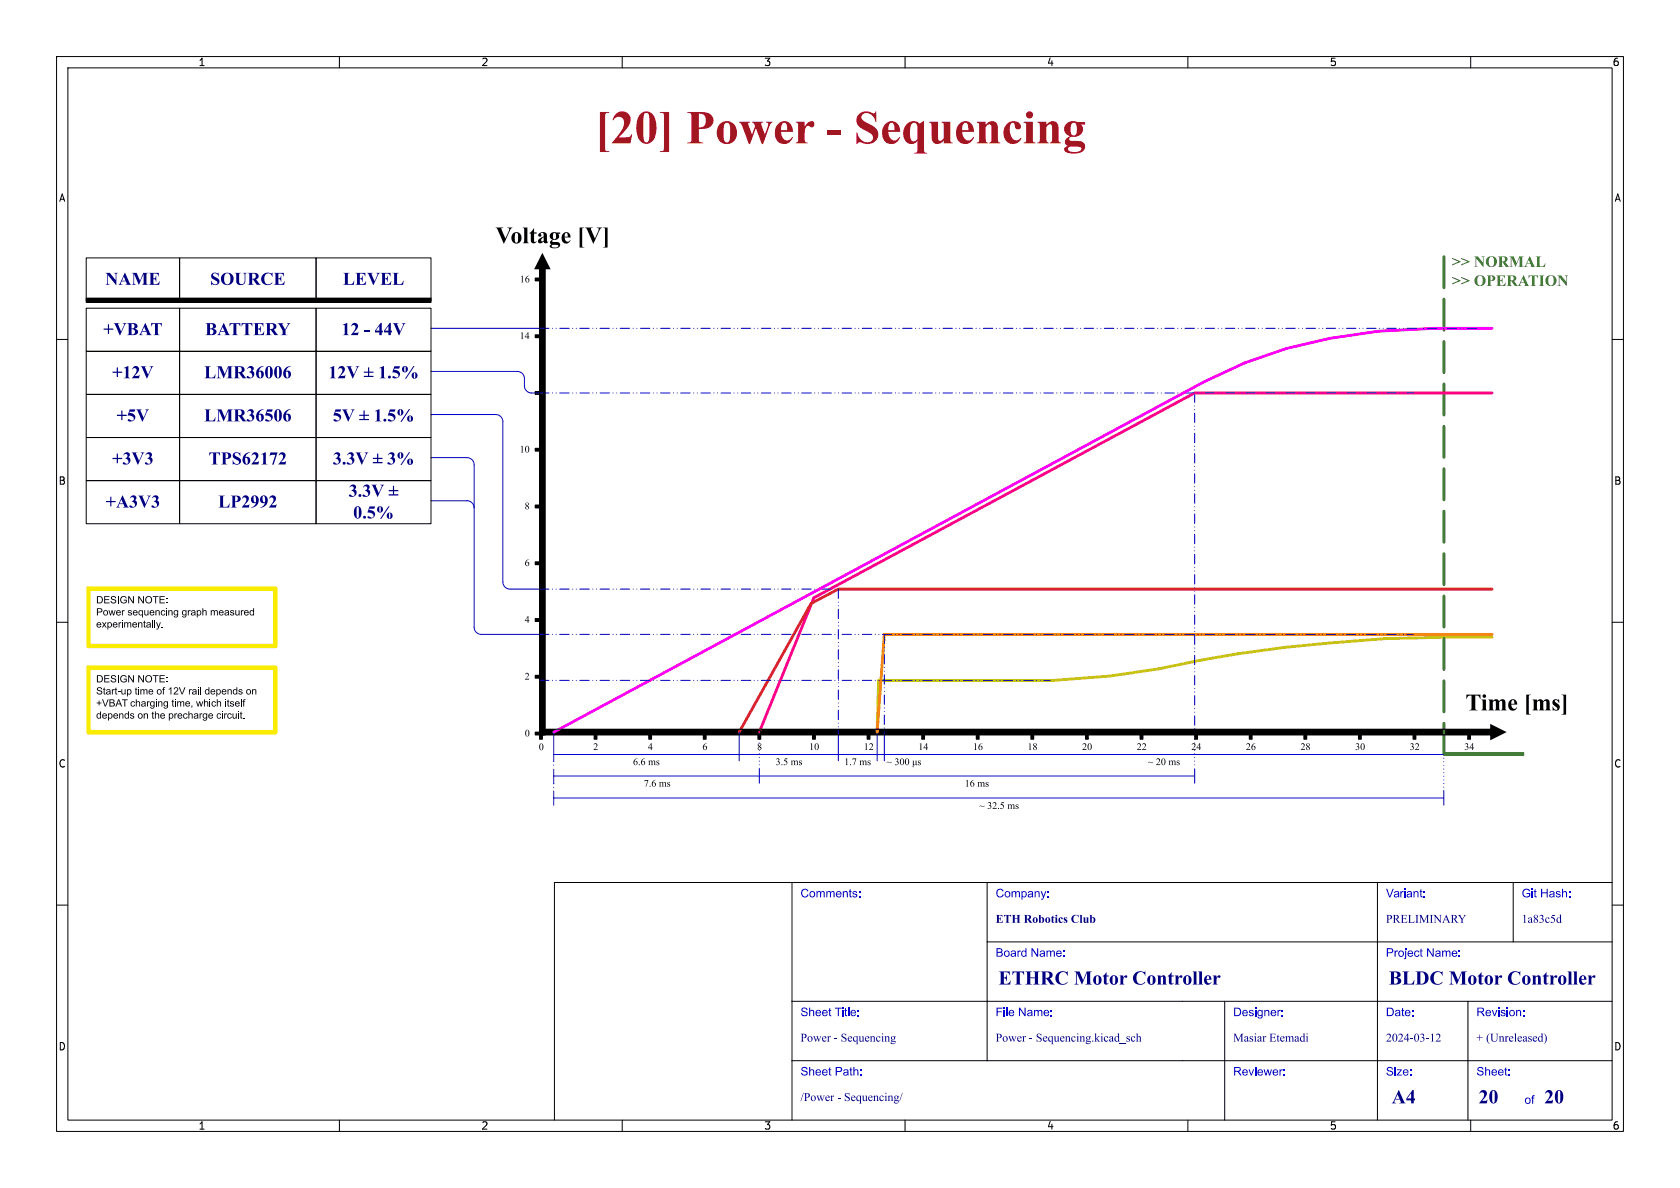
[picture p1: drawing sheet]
<svg xmlns="http://www.w3.org/2000/svg" width="297mm" height="210mm" viewBox="0 0 297 210" stroke-linecap="round" stroke-linejoin="round" font-family="sans-serif">
<g fill="none" stroke="#000" stroke-width=".18">
<path d="M10 10h277v190h-277zM12 12h273v186h-273zM60 10v2M110 10v2M160 10v2M210 10v2M260 10v2M10 60h2M285 60h2M10 110h2M285 110h2M140 156v42"/>
<path d="M174.5 156v31.5M243.5 156v42M267.5 156v10.5M285 156h-187v42M10 160h2M140 177h145M174.5 166.5h110.5M216.5 177v21M259.5 177v21M285 160h2M60 198v2M110 198v2"/>
<path d="M140 187.5h145M160 198v2M210 198v2M260 198v2"/>
</g>
<path d="M94.6 59.2h1.5v.5h-1.5zM94.6 129.4h1.5v.5h-1.5zM105 129.2h.5v1.5h-.5zM182.2 129.2h.6v1.5h-.6z" fill="#000"/>
<path d="M255.3 133h14.1v.5h-14.1z" fill="#357b26"/>
<g fill="#000">
<path d="M15.2 52.7h61v.8h-61zM95.4 47.4h1v82.5h-1zM94.6 69.2h1.5v.5h-1.5zM94.6 79.2h1.5v.6h-1.5zM94.6 99.3h1.5v.5h-1.5zM94.6 89.3h1.5v.5h-1.5zM94.6 109.3h1.5v.6h-1.5zM94.6 119.4h1.5v.5h-1.5zM95.4 128.9h168.4v1h-168.4zM95.4 129.2h.5v1.5h-.5zM114.7 129.2h.5v1.5h-.5zM124.3 129.2h.5v1.5h-.5z"/>
<path d="M134 129.2h.5v1.5h-.5zM143.6 129.2h.5v1.5h-.5zM153.3 129.2h.5v1.5h-.5zM162.9 129.2h.5v1.5h-.5zM172.6 129.2h.5v1.5h-.5zM191.9 129.2h.5v1.5h-.5zM201.5 129.2h.6v1.5h-.6zM211.2 129.2h.5v1.5h-.5zM220.9 129.2h.5v1.5h-.5zM230.5 129.2h.5v1.5h-.5zM240.2 129.2h.5v1.5h-.5zM249.8 129.2h.5v1.5h-.5z"/>
<path d="M259.5 129.2h.5v1.5h-.5z"/>
</g>
<path d="M263.8 112.6a266.6 266.6 0 0 0-51.6 4.1l-7.3 1.5-8.7 1.3-9.9 .8h-31l-.2 9.1" fill="none" stroke="#c5c314" stroke-width=".5"/>
<path d="M263.8 69.5h-52.6l-67.3 36.2-9.7 23.7" fill="none" stroke="#ff0085" stroke-width=".5"/>
<path d="M97.9 138.5v1.3M97.9 134.6v1.3M134.2 130v5.9M211.2 129.4v6.1M255.2 139.8v-6.5" fill="none" stroke="#0000c2" stroke-width=".18" stroke-dasharray="0 .6"/>
<g fill="none" stroke="#0000c2" stroke-width=".18">
<path d="M76.2 58h19.2M76.2 65.7h15.2M76.2 73.3h11.4M88.9 74.5v28.4M92.7 66.9v1.3M94 69.5h1.4M76.2 80.9h6.3M76.2 88.5h6.3M83.8 82.2v28.7M85.1 112.1h10.8M90.2 104.1h5M97.9 129.4v5.2"/>
<path d="M97.9 136v2.5M97.9 139.8v2.5M97.9 137.2h113.3M97.9 133.4h32.8M130.7 129.4v5.1M130.7 133.4h124.6M134.2 135.9v2.6M148.2 129.4v5.1M155.1 129.5v5M156.3 129.5v5M211.2 135.9v2.6M255.2 139.8v2.5"/>
<path d="M97.9 141.1h157.3"/>
</g>
<path d="M263.8 58h-10.2l-9.9 .5a81.3 81.3 0 0 0-30.7 8.9l-115.1 62" fill="none" stroke="#f0f" stroke-width=".5"/>
<path d="M263.8 112.1h-107.5l-1.2 17.3" fill="none" stroke="#fc8600" stroke-width=".5"/>
<path d="M95.4 58h165.8M95.4 69.5h154.5M211.2 69.5v59.9M95.4 104.1h154.4M95.4 112.1h154.4M148.2 104.1v25.3M156.3 112.1v17.4M95.4 120.3h90.3" fill="none" stroke="#0000c2" stroke-width=".18" stroke-dasharray="1.7 .6 0 .6 0 .6"/>
<path d="M255.3 133.4v-88.1" fill="none" stroke="#357b26" stroke-width=".5" stroke-dasharray="5.5 2"/>
<path d="M263.8 104.1h-115.6l-4.8 2.6-12.7 22.7" fill="none" stroke="#da242c" stroke-width=".5"/>
<path d="M55.9 77.3h20.3v7.7h-20.3z" fill="none" stroke="#000" stroke-width=".18"/>
<g fill="#00007f">
<path d="M59.1 80.2a.5 .5 0 0 1 .8-.2 .5 .5 0 0 1 0 .8 .74 .74 0 0 1 .1 1.1 .74 .74 0 0 1-1.1 0l.2-.2a.49 .49 0 0 0 .7 .2 .65 .65 0 0 0-.5-.9 .37 .37 0 0 0 .4-.3 .37 .37 0 0 0-.2-.4 .37 .37 0 0 0-.5 .2z"/>
<path d="M61.5 80.2a.5 .5 0 0 1 .8-.2 .5 .5 0 0 1 0 .8 .74 .74 0 0 1 .1 1.1 .74 .74 0 0 1-1.1 0l.2-.2a.49 .49 0 0 0 .7 .2 .65 .65 0 0 0-.5-.9 .37 .37 0 0 0 .4-.3 .37 .37 0 0 0-.2-.4 .37 .37 0 0 0-.5 .2z"/>
<path d="M62.9 80h1l-.3 .2 .6 1.3 .5-1.3-.3-.2h.7l-.3 .3-.8 1.8-.9-1.9z"/>
<path d="M65.9 80.9h.8v-.7h.2v.7h.7v.2h-.7v.6h.7v.2h-1.7v-.2h.8v-.6h-.8z"/>
<circle cx="60.8" cy="81.9" r=".26"/>
</g>
<path d="M31.7 69.7h24.2v7.6h-24.2zM55.9 85h20.3v7.6h-20.3z" fill="none" stroke="#000" stroke-width=".18"/>
<g fill="#00007f">
<path d="M61.9 85.9a.5 .5 0 0 1 .8-.2 .5 .5 0 0 1 0 .8 .74 .74 0 0 1 .1 1.1 .74 .74 0 0 1-1.1 0l.2-.2a.49 .49 0 0 0 .7 .2 .65 .65 0 0 0-.5-.9 .37 .37 0 0 0 .4-.3 .37 .37 0 0 0-.2-.4 .37 .37 0 0 0-.5 .2z"/>
<path d="M64.3 85.9a.5 .5 0 0 1 .8-.2 .5 .5 0 0 1 0 .8 .74 .74 0 0 1 .1 1.1 .74 .74 0 0 1-1.1 0l.2-.2a.49 .49 0 0 0 .7 .2 .65 .65 0 0 0-.5-.9 .37 .37 0 0 0 .4-.3 .37 .37 0 0 0-.2-.4 .37 .37 0 0 0-.5 .2z"/>
<path d="M65.7 85.7h1l-.3 .2 .6 1.3 .5-1.3-.3-.2h.7l-.3 .3-.8 1.8-.9-1.9z"/>
<path d="M68.7 86.6h.8v-.7h.2v.7h.7v.2h-.7v.6h.7v.2h-1.7v-.2h.8v-.6h-.8z"/>
<circle cx="63.6" cy="87.6" r=".26"/>
</g>
<path d="M15.2 45.6h16.5v7.6h-16.5zM55.9 54.5h20.3v7.6h-20.3zM55.9 62.1h20.3v7.6h-20.3zM31.7 85h24.2v7.6h-24.2z" fill="none" stroke="#000" stroke-width=".18"/>
<g fill="#00007f">
<path d="M58.2 65.1l.9-.4v1.7a.33 .33 0 0 0 .3 .5h-1.1l.3-.2v-1.4v-.2z"/>
<path d="M60 64.8a.62 .62 0 0 1 .9 .1 .62 .62 0 0 1-.2 .9l-.5 .7 .7-.1 .2-.1-.1 .6h-1.3l.4-.5a.86 .86 0 0 0 .3-1.3h-.3l-.3 .2z"/>
<path d="M61.3 64.7h1l-.3 .3 .6 1.2 .5-1.2-.3-.3h.7l-.3 .3-.8 1.9-.9-1.9z"/>
<path d="M64.3 65.7h.8v-.8h.2v.8h.7v.2h-.7v.5h.7v.2h-1.7v-.2h.8v-.5h-.8z"/>
</g>
<path d="M15.2 54.5h16.5v7.6h-16.5zM31.7 54.5h24.2v7.6h-24.2zM31.7 45.6h24.2v7.6h-24.2zM55.9 45.6h20.3v7.6h-20.3zM15.2 62.1h16.5v7.6h-16.5zM15.2 69.7h16.5v7.6h-16.5zM15.2 77.3h16.5v7.7h-16.5zM31.7 62.1h24.2v7.6h-24.2zM31.7 77.3h24.2v7.7h-24.2zM55.9 69.7h20.3v7.6h-20.3zM15.2 85h16.5v7.6h-16.5z" fill="none" stroke="#000" stroke-width=".18"/>
<path d="M15.6 104h33.1v10.2h-33.1zM15.6 118h33.1v11.4h-33.1z" fill="none" stroke="#faec00" stroke-width=".8"/>
<g fill="#000">
<path d="M17.1 105.4h.5a.64 .64 0 0 1 .6 .6 .64 .64 0 0 1-.6 .7h-.5v-.2h.5a.49 .49 0 0 0 .4-.5 .49 .49 0 0 0-.4-.5h-.3v1h-.2zM17.1 119.4h.5a.64 .64 0 0 1 .6 .6 .64 .64 0 0 1-.6 .6h-.5v-.1h.5a.49 .49 0 0 0 .4-.5 .49 .49 0 0 0-.4-.5h-.3v1h-.2zM17.1 107.5h.5a.39 .39 0 0 1 .5 .4 .39 .39 0 0 1-.5 .4h-.3v.5h-.2v-.7h.7l.1-.2-.1-.2h-.5v.4h-.2zM18.4 105.4h.9v.1h-.7v.4h.7v.2h-.7v.4h.8v.2h-1zM19.7 105.5l.6-.1 .2 .3-.1 .1a.28 .28 0 0 0-.4-.4 .27 .27 0 0 0-.2 .4l.3 .1a.43 .43 0 0 1 .4 .6 .43 .43 0 0 1-.7 .1l-.2-.3 .1-.1a.33 .33 0 0 0 .3 .3 .33 .33 0 0 0 .4-.3l-.7-.3zM20.8 105.4h.2v1.3h-.2zM21.4 105.5l.7-.1 .2 .2 .1 .1-.2 .1a.49 .49 0 0 0-.6-.1 .49 .49 0 0 0-.1 .7 .49 .49 0 0 0 .7 0l.1-.2h-.4v-.2h.5v.5a.69 .69 0 0 1-1 0 .69 .69 0 0 1 0-1zM22.7 105.4h.1l.7 1v-1h.2v1.3h-.2l-.7-1v1h-.1zM24.4 105.4h.2l.7 1v-1h.1v1.3h-.1l-.7-1v1h-.2zM25.4 109.8l.2-.1v.3h.2v.1h-.2v.6l.2 .2a.23 .23 0 0 1-.3 0 .23 .23 0 0 1-.1-.2v-.6h-.1zM25.8 105.5a.63 .63 0 0 1 1 .1 .63 .63 0 0 1-.3 1 .63 .63 0 0 1-.8-.6h.1a.47 .47 0 0 0 .7 .5 .47 .47 0 0 0 .1-.8l-.5-.2-.2 .2-.1 .3h-.1zM25.8 119.5a.63 .63 0 0 1 1 .1 .63 .63 0 0 1-.3 .9 .63 .63 0 0 1-.8-.5h.1a.47 .47 0 0 0 .7 .4 .47 .47 0 0 0 .1-.7l-.5-.2-.2 .2-.1 .3h-.1z"/>
<path d="M26.9 109.7h.1v1.2h-.1zM27.3 109.7h.1v1.2h-.1zM27 105.4h1v.1h-.4v1.2h-.2v-1.2h-.4zM28.2 105.4h.9v.1h-.7v.4h.7v.2h-.7v.4h.7v.2h-.9zM29.4 107.5h.1v.2h-.1zM29.4 105.7h.2v.2h-.2zM29.4 106.5h.2v.2h-.2zM29.4 119.7h.2v.2h-.2zM35.8 107.5h.1v.5l.3-.1 .3 .1v.8h-.1v-.7l-.2-.1-.2 .1-.1 .7h-.1zM44.2 108l.3-.1 .3 .1v-.5h.1v1.3h-.1v-.1l-.2 .1h-.3l-.2-.4 .2-.1a.29 .29 0 0 0 .4 .4 .29 .29 0 0 0 .1-.5l-.3-.2-.2 .3h-.2zM17.2 121.6l.6-.1 .2 .3-.1 .1a.27 .27 0 0 0-.3-.4 .27 .27 0 0 0-.2 .4l.2 .1a.43 .43 0 0 1 .5 .6 .43 .43 0 0 1-.8 .1l-.2-.3 .1-.1a.33 .33 0 0 0 .4 .3 .33 .33 0 0 0 .3-.3l-.7-.3zM17.2 126.2l.2-.1 .3 .1v-.4h.2v1.2h-.2v-.1l-.2 .1h-.2l-.2-.3 .1-.1a.29 .29 0 0 0 .4 .3 .29 .29 0 0 0 .1-.5l-.3-.2-.2 .4h-.1z"/>
<path d="M18.4 119.4h.9v.1h-.7v.4h.7v.1h-.7v.5h.8v.1h-1zM18 123.6h.2l.4 1.2 .4-1.2h.2l-.5 1.3h-.2zM18.3 121.6l.2-.1v.3h.1v.2h-.1v.5l.2 .3a.23 .23 0 0 1-.3-.1 .23 .23 0 0 1-.1-.2v-.5h-.1zM19.7 119.5l.6-.1 .2 .2-.1 .1a.27 .27 0 0 0-.4-.3 .27 .27 0 0 0-.2 .4l.3 .1a.43 .43 0 0 1 .4 .6 .43 .43 0 0 1-.7 .1l-.2-.3 .1-.1a.33 .33 0 0 0 .3 .3 .33 .33 0 0 0 .4-.3l-.7-.3zM19.4 123.6l.8 .1v.3l-.1 .2 .2 .3a.38 .38 0 0 1-.5 .4h-.4v-.2l.7-.1-.1-.3h-.5v.4h-.1v-.5h.4a.2 .2 0 0 0 .3-.2 .2 .2 0 0 0-.2-.2h-.4v.4h-.1zM20.4 121.6l.2-.1v.3h.1v.2h-.1v.5l.1 .3a.23 .23 0 0 1-.2-.1 .23 .23 0 0 1-.1-.2v-.5h-.1zM20.8 119.4h.2v1.2h-.2zM20.9 123.6h.2l.5 1.3h-.2l-.1-.4h-.6l-.1 .4h-.2l.2-.5h.6l-.2-.6-.2 .6h-.2zM21.4 119.5l.7-.1 .2 .2 .1 .1-.2 .1a.49 .49 0 0 0-.6-.1 .49 .49 0 0 0-.1 .7 .49 .49 0 0 0 .7 0l.1-.3h-.4v-.1h.5v.5a.69 .69 0 0 1-1 0 .69 .69 0 0 1 0-1zM21.6 123.6h1v.2h-.4v1.1h-.2v-1.1h-.4zM22.7 119.4h.1l.7 1v-1h.2v1.2h-.2l-.7-1v1h-.1zM22.1 126.2l.3-.1 .2 .1v-.4h.2v1.2h-.1v-.1l-.2 .1h-.3l-.2-.3 .2-.1a.29 .29 0 0 0 .3 .3 .29 .29 0 0 0 .1-.5l-.2-.2-.2 .4h-.2z"/>
<path d="M24 123.6h.2v.5l.2-.1 .3 .1 .1 .8h-.2v-.7l-.2-.1-.2 .1v.7h-.2zM24 121.6l.1-.1v.3h.2v.2h-.2v.5l.2 .3a.23 .23 0 0 1-.3-.1 .23 .23 0 0 1 0-.2v-.5h-.2zM24.4 121.5h.2v.2h-.2zM24.4 119.4h.2l.7 1v-1h.1v1.2h-.1l-.7-1v1h-.2zM26.9 125.9l.2-.1v.3h.1v.1h-.1v.6l.2 .2a.23 .23 0 0 1-.3 0 .23 .23 0 0 1-.1-.2v-.6h-.1zM27.4 125.8h.1v.4l.3-.1 .3 .1v.8h-.1v-.6l-.2-.2-.2 .2-.1 .6h-.1zM27 119.4h1v.1h-.4v1.1h-.2v-1.1h-.4zM28.2 119.4h.9v.1h-.7v.4h.7v.1h-.7v.5h.7v.1h-.9zM28.9 121.5h.3l-.2 .2 .1 .3h-.1v.8h-.2v-.8h-.1zM29.4 120.5h.2v.1h-.2zM29.8 121.8l.5-.3v1.3h-.2v-1l-.3 .2zM30.5 123.7h.1v.3h.2v.1h-.2v.5l.2 .3a.23 .23 0 0 1-.3 0 .23 .23 0 0 1 0-.3v-.5h-.2z"/>
<path d="M30.8 121.6a.41 .41 0 0 1 .6 0 .41 .41 0 0 1-.1 .6l-.4 .4h.6v.2h-.8l.4-.6a.27 .27 0 0 0 .3-.3 .27 .27 0 0 0-.2-.3 .27 .27 0 0 0-.3 .3h-.2zM31.6 121.5h.2l.4 1.1 .4-1.1h.2l-.5 1.3h-.2zM33.3 125.8h.2v.4l.2-.1 .3 .1 .1 .8h-.2v-.6l-.2-.2-.2 .2v.6h-.2zM35 121.5h.1v.2h-.1zM35.4 121.5h.1v1.3h-.1zM36.1 123.6h.1v.5l.3-.1 .3 .1v.8h-.1l-.1-.7-.1-.1-.3 .1v.7h-.1zM36.3 121.9l.3-.1 .3 .1v-.4h.1v1.3h-.1v-.2l-.2 .2-.3-.1-.2-.3 .2-.1a.29 .29 0 0 0 .4 .3 .29 .29 0 0 0 .1-.5l-.3-.1-.2 .3h-.2zM38.3 123.6h.2v.5l.3-.1 .2 .1 .1 .8h-.2v-.7l-.2-.1-.2 .1v.7h-.2zM40.2 123.7h.2v.3h.1v.1h-.1v.5l.2 .3a.23 .23 0 0 1-.3 0 .23 .23 0 0 1-.1-.3v-.5h-.1zM41.3 121.9l.2-.1 .3 .1v-.4h.2v1.3h-.2v-.2l-.2 .2-.3-.1-.1-.3 .1-.1a.29 .29 0 0 0 .4 .3 .29 .29 0 0 0 .1-.5l-.3-.1-.2 .3h-.1zM42.6 123.6h.1v1.3h-.1zM42.5 125.9l.2-.1v.3h.1v.1h-.1v.6l.2 .2a.23 .23 0 0 1-.3 0 .23 .23 0 0 1-.1-.2v-.6h-.1z"/>
<path d="M43.1 123.7l.3-.1-.2 .2 .1 .3h-.1v.8h-.2v-.8h-.1z"/>
</g>
<g fill="#00007f">
<path d="M59.3 72.4h1l-.1 .4h-.9l-.1 .2a.8 .8 0 0 1 1.1 .9 .8 .8 0 0 1-1.3 .4 .2 .2 0 0 1 .1-.2 .2 .2 0 0 1 .2 .1 .41 .41 0 0 0 .7-.1 .41 .41 0 0 0-.4-.6l-.7-.1z"/>
<path d="M60.5 72.4h1l-.3 .2 .6 1.2 .5-1.2-.3-.2h.7l-.3 .2-.8 1.9-.9-1.9z"/>
<path d="M63.5 73.3h.8v-.7h.2v.7h.7v.2h-.7v.6h.7v.2h-1.7v-.2h.8v-.6h-.8z"/>
</g>
<path d="M156.8 134.7l.7 .1 .2-.1-.2 .2-.6-.2-.2 .2zM158.3 134.1h.5v.2l-.1 .3a.37 .37 0 0 1 .1 .5 .37 .37 0 0 1-.6 0 .29 .29 0 0 0 .5 0 .29 .29 0 0 0-.3-.4v-.1a.24 .24 0 0 0 .3-.1 .24 .24 0 0 0-.1-.3 .24 .24 0 0 0-.4 .1zM159.2 134.2l.1-.1a.6 .6 0 0 1 .6 .5 .6 .6 0 0 1-.3 .6h-.3l-.1-.1-.1-.4h.2a.3 .3 0 0 0-.1 .3 .3 .3 0 0 0 .4 .2l.1-.7-.2-.4a.36 .36 0 0 0-.2 .6h-.2zM160.1 134.2l.1-.1a.6 .6 0 0 1 .6 .5 .6 .6 0 0 1-.3 .6h-.3l-.1-.1-.1-.4h.1a.3 .3 0 0 0 0 .3 .3 .3 0 0 0 .3 .2l.2-.7-.2-.4a.36 .36 0 0 0-.3 .6h-.1zM161.4 134.4h.1l.1 .7h.3v-.7h.1v.8l.2-.1-.1 .2-.2-.2-.2 .2-.2-.1-.1 .4zM162.3 134.5l.5-.1v.3l-.2-.2-.2 .1 .1 .1a.29 .29 0 0 1 .3 .4 .29 .29 0 0 1-.5 .1v-.2l.2 .2 .2-.1-.4-.3z" fill="#000"/>
<g fill="none" stroke="#000" stroke-width=".18">
<path d="M15.2 52.7h61v.8h-61zM94.6 59.2h1.5v.5h-1.5zM95.4 47.4h1v82.5h-1zM94.6 69.2h1.5v.5h-1.5zM94.6 79.2h1.5v.6h-1.5zM94.6 99.3h1.5v.5h-1.5zM94.6 89.3h1.5v.5h-1.5zM94.6 109.3h1.5v.6h-1.5zM94.6 119.4h1.5v.5h-1.5zM94.6 129.4h1.5v.5h-1.5zM95.4 128.9h168.4v1h-168.4zM95.4 129.2h.5v1.5h-.5z"/>
<path d="M105 129.2h.5v1.5h-.5zM114.7 129.2h.5v1.5h-.5zM124.3 129.2h.5v1.5h-.5zM134 129.2h.5v1.5h-.5zM143.6 129.2h.5v1.5h-.5zM153.3 129.2h.5v1.5h-.5zM162.9 129.2h.5v1.5h-.5zM172.6 129.2h.5v1.5h-.5zM182.2 129.2h.6v1.5h-.6zM191.9 129.2h.5v1.5h-.5zM201.5 129.2h.6v1.5h-.6zM211.2 129.2h.5v1.5h-.5z"/>
<path d="M220.9 129.2h.5v1.5h-.5zM230.5 129.2h.5v1.5h-.5zM240.2 129.2h.5v1.5h-.5zM249.8 129.2h.5v1.5h-.5zM259.5 129.2h.5v1.5h-.5z"/>
</g>
<path d="M255.3 133h14.1v.5h-14.1z" fill="none" stroke="#357b26" stroke-width=".18"/>
<path d="M87.6 73.3a1.27 1.27 0 0 1 1.3 1.2M91.4 65.7a1.27 1.27 0 0 1 1.3 1.2M92.7 68.2a1.27 1.27 0 0 0 1.3 1.3M82.5 80.9a1.27 1.27 0 0 1 1.3 1.3M82.5 88.5a1.26 1.26 0 0 1 1.3 1.3M83.8 110.9a1.26 1.26 0 0 0 1.3 1.2M88.9 102.9a1.27 1.27 0 0 0 1.3 1.2" fill="none" stroke="#0000c2" stroke-width=".18"/>
<text font-size="8.4" fill="#a21622" x="105.2" y="27.5">[20]Power- Sequencing</text>
<g font-size="4.2">
<text x="87.6" y="43.5">Voltage[V]</text>
<text x="93.8" y="48.7">þÿ%²</text>
<text x="259.1" y="126.1">Time[ms]</text>
<text x="267.4" y="131.5" transform="rotate(-90 267.4 131.5)">þÿ%¼</text>
</g>
<g font-size="3.5" fill="#00007f">
<text x="176.5" y="174.9">ETHRC Motor Controller</text>
<text x="245.5" y="174.9">BLDC Motor Controller</text>
<text x="246" y="195.9">A4</text>
<text x="261.4" y="196">20</text>
<text x="273" y="196">20</text>
</g>
<g font-size="3.2" fill="#00007f">
<text x="18.6" y="51.2">NAME</text>
<text x="37.2" y="51.2">SOURCE</text>
<text x="60.6" y="51.2">LEVEL</text>
<text x="18.3" y="60.1">+VBAT</text>
<text x="36.3" y="60.1">BATTERY</text>
<text x="60.4" y="60.1">12- 44V</text>
<text x="19.8" y="67.7">+12V</text>
<text x="36.1" y="67.7">LMR36006</text>
<text x="66.8" y="67.7">1.5%</text>
<text x="20.6" y="75.3">+5V</text>
<text x="36.1" y="75.3">LMR36506</text>
<text x="66" y="75.3">1.5%</text>
<text x="19.8" y="82.9">+3V3</text>
<text x="36.9" y="82.9">TPS62172</text>
<text x="68.4" y="82.9">3%</text>
<text x="18.7" y="90.6">+A3V3</text>
<text x="38.6" y="90.6">LP2992</text>
<text x="62.4" y="92.5">0.5%</text>
</g>
<g font-size="2.8" fill="#357b26">
<text x="256.7" y="47.5">&gt;&gt; NORMAL</text>
<text x="256.7" y="50.9">&gt;&gt; OPERATION</text>
</g>
<g font-size="2.1" fill="#00f">
<text x="141.5" y="159.2">Comments:</text>
<text x="176" y="159.2">Company:</text>
<text x="245" y="159.2">Variant:</text>
<text x="269" y="159.2">Git Hash:</text>
<text x="176" y="169.7">Board Name:</text>
<text x="245" y="169.7">Project Name:</text>
<text x="141.5" y="180.2">Sheet Title:</text>
<text x="176" y="180.2">File Name:</text>
<text x="218" y="180.2">Designer:</text>
<text x="245" y="180.2">Date:</text>
<text x="261" y="180.2">Revision:</text>
<text x="141.5" y="190.7">Sheet Path:</text>
<text x="218" y="190.7">Reviewer:</text>
<text x="245" y="190.7">Size:</text>
<text x="261" y="190.7">Sheet:</text>
<text x="269.5" y="195.7">of</text>
</g>
<g font-size="2.1" fill="#00007f">
<text x="176" y="163.7">ETH RoboticsClub</text>
<text x="245" y="163.7">PRELIMINARY</text>
<text x="269" y="163.7">1a83c5d</text>
<text x="141.5" y="184.7">Power- Sequencing</text>
<text x="176" y="184.7">Power- Sequencing.kicad_sch</text>
<text x="218" y="184.7">MasiarEtemadi</text>
<text x="245" y="184.7">2024-03-12</text>
<text x="261" y="184.7">+ (Unreleased)</text>
<text x="141.5" y="195.2">/Power- Sequencing/</text>
</g>
<g font-size="1.8">
<text x="35" y="11.9">1</text>
<text x="85" y="11.9">2</text>
<text x="135" y="11.9">3</text>
<text x="185" y="11.9">4</text>
<text x="235" y="11.9">5</text>
<text x="285" y="11.9">6</text>
<text x="10.3" y="35.9">A</text>
<text x="285.3" y="35.9">A</text>
<text x="91.9" y="50.4">16</text>
<text x="91.9" y="60.4">14</text>
<text x="91.9" y="80.5">10</text>
<text x="10.3" y="85.9">B</text>
<text x="285.3" y="85.9">B</text>
<text x="92.7" y="90.5">8</text>
<text x="92.7" y="100.5">6</text>
<text x="17" y="109.5">Power sequencing graph measured</text>
<text x="17" y="111.6">experimentally.</text>
<text x="92.7" y="110.6">4</text>
<text x="17" y="123.5">Start-up time of 12V rail depends on</text>
<text x="17" y="125.6">+VBAT charging time, which itself</text>
<text x="92.7" y="120.6">2</text>
<text x="17" y="127.8">depends on the precharge circuit.</text>
<text x="92.8" y="130.7">0</text>
<text x="10.3" y="135.9">C</text>
<text x="95.3" y="133.1">0</text>
<text x="104.9" y="133">2</text>
<text x="111.9" y="135.7">6.6ms</text>
<text x="114.5" y="133">4</text>
<text x="124.2" y="133">6</text>
<text x="133.8" y="133">8</text>
<text x="137.1" y="135.7">3.5ms</text>
<text x="143" y="133">10</text>
<text x="149.2" y="135.7">1.7ms</text>
<text x="152.7" y="133">12</text>
<text x="162.3" y="133">14</text>
<text x="172" y="133">16</text>
<text x="181.6" y="133">18</text>
<text x="191.3" y="133">20</text>
<text x="201" y="133">22</text>
<text x="202.9" y="135.7">~ 20ms</text>
<text x="210.6" y="133">24</text>
<text x="220.3" y="133">26</text>
<text x="229.9" y="133">28</text>
<text x="239.6" y="133">30</text>
<text x="249.2" y="133">32</text>
<text x="258.9" y="133">34</text>
<text x="285.3" y="135.9">C</text>
<text x="113.8" y="139.5">7.6ms</text>
<text x="170.5" y="139.5">16ms</text>
<text x="173.1" y="143.5">~ 32.5ms</text>
<text x="10.3" y="185.9">D</text>
<text x="285.3" y="185.9">D</text>
<text x="35" y="199.9">1</text>
<text x="85" y="199.9">2</text>
<text x="135" y="199.9">3</text>
<text x="185" y="199.9">4</text>
<text x="235" y="199.9">5</text>
<text x="285" y="199.9">6</text>
</g>
</svg>
